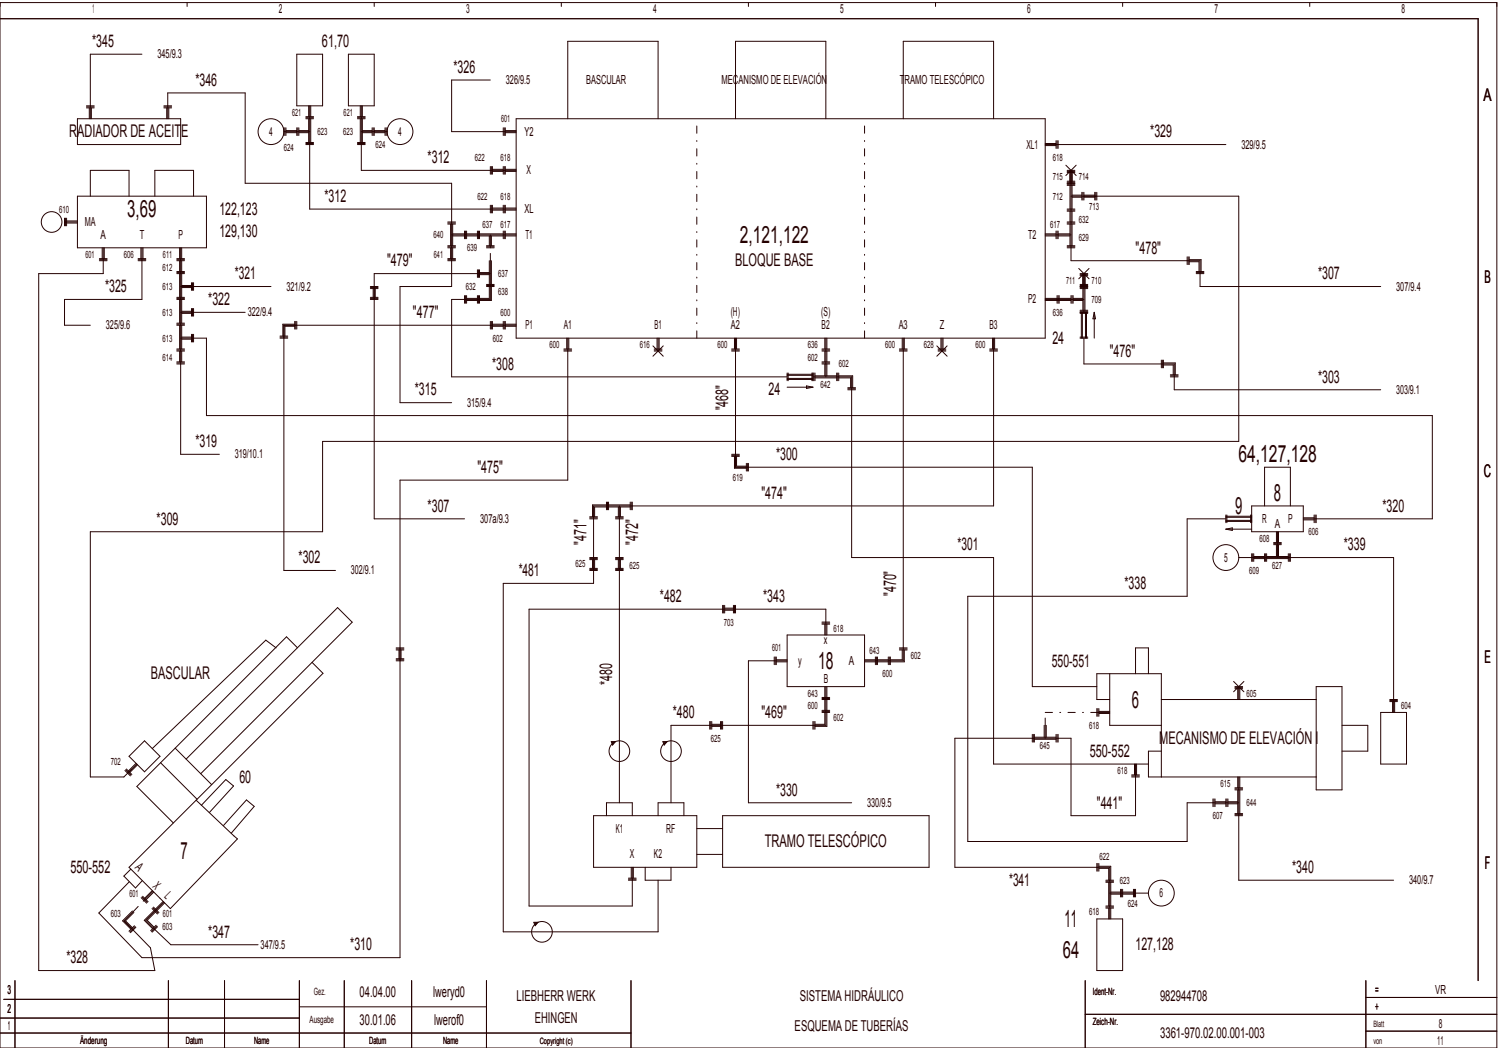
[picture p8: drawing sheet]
<svg xmlns="http://www.w3.org/2000/svg" width="582mm" height="406mm" viewBox="0 0 582 406" stroke-linecap="round" stroke-linejoin="round" font-family="sans-serif">
<g fill="none" stroke="#240000" stroke-width=".39">
<path d="M0 7.2h572.8v372.7M0 1h580v405h-580zM72.5 1v1.5M145 1v1.5M217.5 1v1.5M290 1v1.5M362.5 1v1.5M435 1v1.5M507.5 1v1.5M55 21h-20v25M115 21h10v20h-10zM135 21h10v20h-10z"/>
<path d="M190 31h-15v20h25M30 46h40v10h-40zM33.5 41.8h3M33.5 41.4h3M33.5 41h3M34.6 41.8v4.2M35.4 41.8v4.2M63.5 41.8h3M63.5 41.4h3M63.5 41h3M64.6 41.8v4.2M65 46v-10h30v35h80v40h-20v45h20"/>
<path d="M65.4 41.8v4.2M110 51h10M110 49.5v3M110.4 49.5v3M110.8 51.4h4.2M110.8 50.6h4.2M110.8 49.5v3M115 49.5v3M115.4 49.5v3M115.8 51.4h3.8M115.8 50.6h3.8M115.8 49.5v3"/>
<path d="M118.5 45.2h3M118.5 45.6h3M118.5 46h3M118.5 55.2h3M118.5 55.6h3M118.5 56h3M119.6 41v4.2M119.6 46v9.2M120 41v40h80M120.4 41v4.2M120.4 46v9.2M138.5 45.2h3"/>
<path d="M138.5 45.6h3M138.5 46h3M138.5 55.2h3M138.5 55.6h3M138.5 56h3M139.6 41v4.2M139.6 46v9.2M140 51h10M140 41v25h60M140.4 51.4h3.8M140.4 50.6h3.8M140.4 41v4.2"/>
<path d="M140.4 46v9.2M144.2 49.5v3M144.6 49.5v3M145 51.4h4.2M145 50.6h4.2M145 49.5v3M149.2 49.5v3M149.6 49.5v3M150 49.5v3M195 49.5v3M195.4 49.5v3M195.8 49.5v3"/>
<path d="M195.8 51.4h4.2M195.8 50.6h4.2M200 46h205v85h-205zM220 46v-30h35v30M285 46v-30h35v30M350 46v-30h35v30M405 55.6h4.2M405 56h70M405 56.4h4.2M409.2 54.5v3M409.6 54.5v3M410 54.5v3"/>
<path d="M30 76h50v20h-50zM35 76v-10h15v10M60 76v-10h15v10M190 64.5v3M190 79.5v3M190.4 64.5v3M190.4 79.5v3M190.8 64.5v3M190.8 79.5v3M190.8 66.4h4.2M190.8 65.6h4.2M195 64.5v3"/>
<path d="M195 79.5v3M195.4 64.5v3M195.4 79.5v3M195.8 64.5v3M195.8 79.5v3M195.8 66.4h4.2M195.8 65.6h4.2M413 64l4 4M413.5 66.4h3M413.5 66h3M413.5 71.8h3M413.5 71.4h3"/>
<path d="M413.5 71h3M413.5 66.8h3M413.5 70.2h3M413.5 70.6h3M414.6 66v5M414.6 71.8v9.2M415 76h65v95h-355v35h-90v95h13l5-5M415 66v35h50v10h70M415.4 66v5M415.4 71.8v9.2M415.4 76.4h3.8M415.4 75.6h3.8"/>
<path d="M417 64l-4 4M419.2 74.5v3M419.6 74.5v3M420 74.5v3M420 76.4h4.2M420 75.6h4.2M424.2 74.5v3M424.6 74.5v3M425 74.5v3M25 86h5M25 84.5v3M25.4 84.5v3"/>
<path d="M25.8 86.4h4.2M25.8 85.6h4.2M25.8 84.5v3M39.6 96v4.2M40 96v10h-25v270h45l-1.7-8.8-10.1-10.4M40.4 96v4.2M54.6 96v4.2M55 96v20h-30v10h10M55.4 96v4.2M69.6 96v4.2M70 96v80h15M70.4 96v4.2"/>
<path d="M173.5 86.4h3M173.5 86h3M173.5 95.2h3M173.5 95.6h3M173.5 96h3M173.5 86.8h3M174.6 86.8v8.4M174.6 96v4.2M175 91h25M175.4 91.4h4.6M175.4 90.6h4.6M175.4 86.8v8.4"/>
<path d="M175.4 96v4.2M180 89.5v3M180.4 89.5v3M180.8 91.4h4.2M180.8 90.6h4.2M180.8 89.5v3M185 89.5v3M185.4 89.5v3M185.8 91.4h9.2M185.8 90.6h9.2M185.8 89.5v3M188.5 95.2h3"/>
<path d="M188.5 95.6h3M188.5 96h3M189.6 91.4v3.8M190 91v5M190.4 91.4v3.8M190.8 81.4h4.2M190.8 80.6h4.2M195 89.5v3M195.4 89.5v3M195.8 89.5v3M195.8 91.4h4.2M195.8 90.6h4.2"/>
<path d="M195.8 81.4h4.2M195.8 80.6h4.2M405 91.4h4.2M405 91h10M405 90.6h4.2M409.2 89.5v3M409.6 89.5v3M410 91.4h4.6M410 90.6h4.6M410 89.5v3M413.5 86.4h3M413.5 86h3"/>
<path d="M413.5 81.4h3M413.5 81h3M413.5 95.2h3M413.5 95.6h3M413.5 96h3M413.5 86.8h3M413.5 81.8h3M414.6 81.8v4.2M414.6 86.8v8.4M415.4 81.8v4.2M415.4 86.8v8.4M460 99.5v3"/>
<path d="M460.4 99.5v3M460.8 99.5v3M38.5 100.2h3M38.5 100.6h3M38.5 101h3M53.5 100.2h3M53.5 100.6h3M53.5 101h3M68.5 100.2h3M68.5 100.6h3M68.5 101h3M68.5 105.2h3"/>
<path d="M68.5 105.6h3M68.5 106h3M68.5 115.2h3M68.5 115.6h3M68.5 116h3M69.6 101v4.2M69.6 106v9.2M69.6 116v9.2M70 111h35M70.4 101v4.2M70.4 106v9.2M70.4 116v9.2"/>
<path d="M70.4 110.6h3.8M70.4 111.4h3.8M74.2 109.5v3M74.2 119.5v3M74.6 109.5v3M74.6 119.5v3M75 109.5v3M75 119.5v3M143.5 111h3M143.5 111.4h3M143.5 115.2h3M143.5 115.6h3"/>
<path d="M143.5 116h3M143.5 111.8h3M144.6 111.8v3.4M145.4 111.8v3.4M173.5 100.2h3M173.5 100.6h3M173.5 101h3M180 114.5v3M180.4 114.5v3M180.8 115.6h4.2M180.8 114.5v3M180.8 116.4h4.2"/>
<path d="M185 104.5v3M185 114.5v3M185.4 104.5v3M185.4 114.5v3M185.8 105.6h3.8M185.8 104.5v3M185.8 114.5v3M185.8 106.4h3.8M188.5 110.6h3M188.5 111h3M188.5 110.2h3M189.6 111v4.6h-3.8"/>
<path d="M189.6 101v9.2M190 106h-45v95h35M190 101v15h-15v30h130M190.4 101v9.2M190.4 111v5.4h-4.6M405 115.6h10M405 116h15M405 116.4h10M409.6 114.5v3M410 114.5v3M410.4 114.5v3M415 114.5v3"/>
<path d="M415.4 114.5v3M415.8 115.6h3.8M415.8 116.4h3.8M415.8 114.5v3M418 104l4 4M418.5 106h3M418.5 110.6h3M418.5 111h3M418.5 111.4h3M418.5 106.4h3M418.5 110.2h3M418.5 111.8h3"/>
<path d="M418.5 106.8h3M419.6 106v5M419.6 111.8v8.4M420 106v15M420.4 106v5M420.4 111.8v8.4M422 104l-4 4M460.8 100.6h4.6v4.6M460.8 101.4h3.8v3.8M463.5 105.2h3M463.5 105.6h3M463.5 106h3"/>
<path d="M68.5 125.2h3M68.5 125.6h3M68.5 126h3M68.5 135.2h3M68.5 135.6h3M68.5 136h3M69.6 126v9.2M69.6 136v4.2M70 131h10v30h475v40h-50M70 121h25M70.4 126v9.2M70.4 136v4.2"/>
<path d="M70.4 120.6h3.8M70.4 121.4h3.8M70.4 130.6h3.8M70.4 131.4h3.8M74.2 129.5v3M74.6 129.5v3M75 129.5v3M108.5 130.6h3M108.5 131h3M108.5 130.2h3M114.2 125.6h-4.6v4.6M114.2 126.4h-3.8v3.8"/>
<path d="M114.2 124.5v3M114.6 124.5v3M115 124.5v3M190 124.5v3M190.4 124.5v3M190.8 125.6h4.2M190.8 126.4h4.2M190.8 124.5v3M195 124.5v3M195.4 124.5v3M195.8 125.6h4.2M195.8 126.4h4.2"/>
<path d="M195.8 124.5v3M200 126h-90v95h20M218.5 135.2h3M218.5 135.6h3M218.5 136h3M219.6 131v4.2M220 131v55h-65v185h-100l-16.7-17.3 11.7-12M220.4 131v4.2M253 134l4 4M253.5 135.2h3M253.5 135.6h3M253.5 136h3"/>
<path d="M254.6 131v4.2M255 131v5M255.4 131v4.2M257 134l-4 4M283.5 135.2h3M283.5 135.6h3M283.5 136h3M284.6 131v4.2M285 131v50h115v85h25M285.4 131v4.2M318.5 135.2h3M318.5 135.6h3"/>
<path d="M318.5 136h3M319.6 131v4.2M319.6 136v4.2M320 131v15M320.4 131v4.2M320.4 136v4.2M348.5 135.2h3M348.5 135.6h3M348.5 136h3M349.6 131v4.2M350 131v125h-15M350.4 131v4.2"/>
<path d="M363 134l4 4M363.5 135.2h3M363.5 135.6h3M363.5 136h3M364.6 131v4.2M365 131v5M365.4 131v4.2M367 134l-4 4M383.5 135.2h3M383.5 135.6h3M383.5 136h3M384.6 131v4.2"/>
<path d="M385 131v65h-155v30h-35v135h60v-20M385.4 131v4.2M418.5 120.6h3M418.5 121h3M418.5 121.4h3M418.5 130.6h3M418.5 131h3M418.5 120.2h3M419 121v10M419.4 121v10M420 131v10h35v10h80M420.6 121v10"/>
<path d="M421 121v10M424 121l.5 2.5h-1zM424 121v10M450 139.5v3M450.4 139.5v3M450.8 139.5v3M68.5 140.2h3M68.5 140.6h3M68.5 141h3M305 144.5v3M305 150h10M305 147h10"/>
<path d="M305 146.6h10M305 145.4h10M305 145h10M305.4 144.5v3M312.5 149.5l2.5 .5-2.5 .5zM314.6 144.5v3M315 146h15v70h55v80h60M315 144.5v3M315.4 144.5v3M315.8 144.5v3M315.8 145.6h8.4M315.8 146.4h8.4"/>
<path d="M318.5 140.2h3M318.5 140.6h3M318.5 141h3M319.6 141v4.6M320.4 141v4.6M324.2 144.5v3M324.6 144.5v3M325 144.5v3M325 145.6h5.4v4.6M325 146.4h4.6v3.8M328.5 150.2h3M328.5 150.6h3"/>
<path d="M328.5 151h3M450.8 140.6h4.6v4.6M450.8 141.4h3.8v3.8M453.5 145.6h3M453.5 146h3M453.5 145.2h3M283.5 176h3M283.5 176.4h3M283.5 176.8h3M284.6 176.8v4.6h4.6M285.4 176.8v3.8h3.8M289.2 179.5v3"/>
<path d="M289.6 179.5v3M290 179.5v3M235 196.4h-4.6v3.8M235 195.6h-5.4v4.6M235 194.5v3M235.4 194.5v3M235.8 194.5v3M235.8 196.4h8.4M235.8 195.6h8.4M239.6 196.4v3.8M240 196v115M240.4 196.4v3.8"/>
<path d="M244.2 194.5v3M244.6 194.5v3M245 194.5v3M475 199.5v3M475 200h10M475.4 199.5v3M484.6 199.5v3M485 196h20v10h-20zM490 196v-15h10v15M509.2 199.5v3M509.6 199.5v3M510 199.5v3"/>
<path d="M228.5 200.6h3M228.5 201h3M228.5 216.4h3M228.5 216h3M228.5 216.8h3M228.5 200.2h3M229.6 216.8v3.4M230.4 216.8v3.4M238.5 200.6h3M238.5 201h3M238.5 216.4h3M238.5 216h3"/>
<path d="M238.5 216.8h3M238.5 200.2h3M239.6 216.8v3.4M240.4 216.8v3.4M475 201h-15v30h-85v95h85v-15h20M475 205l2.5-.5v1zM475 205h10M475 202h10M475 201.6h10M475 200.4h10M480 216h60v60M485 214.5v3"/>
<path d="M485.4 214.5v3M485.8 216.4h4.2M485.8 215.6h4.2M485.8 214.5v3M490 214.5v3M490.4 214.5v3M490.8 216.4h8.4M490.8 215.6h8.4M490.8 214.5v3M493.5 210.2h3M493.5 210.6h3M493.5 211h3"/>
<path d="M494.6 206v4.2M494.6 211v4.6M495 206v10M495.4 206v4.2M495.4 211v4.6M499.2 214.5v3M499.6 214.5v3M500 214.5v3M505 200.6h4.2M505 201.4h4.2M228.5 220.2h3M228.5 220.6h3"/>
<path d="M228.5 221h3M238.5 220.2h3M238.5 220.6h3M238.5 221h3M280 234.5v3M280.4 234.5v3M280.8 235.6h3.4M280.8 236.4h3.4M280.8 234.5v3M284.2 234.5v3M284.6 234.5v3M285 234.5v3"/>
<path d="M107 251l-4-3-44 42M115.3 250.9l-4.3-4.2-58 58 14.2 14.1 58-58-4.3-4.2M153.5 256h3M153.5 255.6h3M153.5 255.2h3M153.5 251.8h3M153.5 251.4h3M153.5 251h3M154.6 251.8v3.4M155.4 251.8v3.4M300 254.5v3M300.4 254.5v3"/>
<path d="M300.8 255.6h4.2M300.8 256.4h4.2M300.8 254.5v3M305 246h30v20h-30zM305 256h-15v55h40M318.5 241.8h3M318.5 241.4h3M318.5 241h3M319.6 241.8v4.2M320 246v-10h-115v115h40v-15M320.4 241.8v4.2M335 255.6h4.2"/>
<path d="M335 256.4h4.2M339.2 254.5v3M339.6 254.5v3M340 255.6h4.2M340 256.4h4.2M340 254.5v3M344.2 254.5v3M344.6 254.5v3M345 254.5v3M348.5 251.8h3M348.5 251.4h3M348.5 251h3"/>
<path d="M349.6 251.8v3.8h-4.6M350.4 251.8v4.6h-5.4M275 279.5v3M275.4 279.5v3M275.8 279.5v3M279.2 279.5v3M279.6 279.5v3M280 279.5v3M315 279.5v3M315.4 279.5v3M315.8 279.5v3M318.5 271h3"/>
<path d="M318.5 276h3M318.5 275.2h3M318.5 275.6h3M318.5 270.2h3M318.5 270.6h3M319.6 266v4.2M319.6 271v4.2M319.6 276v4.6h-3.8M320 266v15h-60v30M320.4 266v4.2M320.4 271v4.2M320.4 276v5.4h-4.6"/>
<path d="M425 276h5M425 274.5v3M425.4 274.5v3M425.8 274.5v3M425.8 275.6h4.2M425.8 276.4h4.2M430 271h-5v-10h25v40M430 261v20h20M440 261v-10h5v10M450 271h60M478 264l4 4M478.5 266.8h3"/>
<path d="M478.5 266.4h3M478.5 266h3M479.6 266.8v4.2M480 266v5M480.4 266.8v4.2M482 264l-4 4M510 266h10v40h-10zM535 276h10v20h-10zM538.5 271h3M538.5 271.8h3M538.5 271.4h3M539.6 271.8v4.2"/>
<path d="M540.4 271.8v4.2M48.4 298.5l2.1 2.1M48.7 298.2l2.1 2.1M49 297.9l2.1 2.1M50 293l6-6 6 6-6 6zM52.7 295.7l-3 3M53.3 296.3l-3 3M62.2 295.5l14.2 14.1M67.9 289.8l14.1 14.2M72.1 294.1l58.7-58.7 5.7 5.6-58.7 58.7M236.8 287.3h1.7l-1.2 1.3zM237.3 287.5h.8l-.7 .7z"/>
<path d="M256.8 287.3h1.7l-1.1 1.3zM257.2 287.5h.8l-.6 .7zM275.8 280.6h3.4M275.8 281.4h3.4M400 284.5v3M400.4 284.5v3M400.8 284.5v3M400.8 285.6h8.4M400.8 286.4h8.4M404.6 281v4.6M405 281v5M405.4 281v4.6"/>
<path d="M409.2 284.5v3M409.6 284.5v3M410 284.5v3M439.6 296v4.2M440 296v20h-25v-30h-45v50h60v20M440.4 296v4.2M450 291h-5v10h65M520 281h10v10h-10M76 310l16 15-26 27-16-16 17-17M78 312l9.5-10 3 2.5-9.4 10.3M86.6 319.8l8.9-9.9 3 2.5-8.9 10.4M230 316h40v20h-40z"/>
<path d="M235 316v-5h10v5M255 316v-5h10v5M280 316h80v20h-80zM438.5 301h3M438.5 300.2h3M438.5 300.6h3M470 309.5v3M470.4 309.5v3M470.8 311.4h4.2M470.8 310.6h4.2M470.8 309.5v3M475 309.5v3"/>
<path d="M475.4 309.5v3M475.8 311.4h3.8M475.8 310.6h3.8M475.8 309.5v3M478.5 305.2h3M478.5 305.6h3M478.5 306h3M478.5 315.2h3M478.5 315.6h3M478.5 316h3M479.6 301v4.2M479.6 306v9.2"/>
<path d="M480 301v40h60M480.4 301v4.2M480.4 306v9.2M50.7 336.7l-2.7 2.7 4.5 4.6 2.6-2.8M244.6 336v4.2M245.4 336v4.2M250 336v5h10v-5M270 331h10M270 321h10M425 334.5v3M425.4 334.5v3M425.8 336.4h3.8v4.6"/>
<path d="M425.8 335.6h4.6v5.4M425.8 334.5v3M51.3 352.9l-3.8 3.8 3.3 3.3M51.6 353.2l-3.5 3.5 3.5 3.6M51.9 353.5l-3.3 3.2 2.7 2.7M52.1 358.6l-2.1 2.2M52.4 358.9l-2.1 2.1M52.7 359.2l-2.2 2.1M54.7 347.8l2.1 2.1M55 347.5l2.1 2.1M55.3 347.2l2.1 2.1M58.9 352l2.1 2.1"/>
<path d="M59 345l-3 3M59.2 351.7l2.1 2.1M59.3 345.3l-3.5 3.5M59.5 351.4l2.1 2.1M59.6 345.6l-3 3M59.7 352.7l-3.8 3.8 3.3 3.3M60.3 353.3l-3.3 3.2 2.7 2.7M60.5 358.4l-2.1 2.2M60.8 358.7l-2.1 2.1M61.1 359l-2.2 2.1M63.2 349.2l-3 3M63.5 349.5l-7 7 9.7 9.5h33.8"/>
<path d="M63.8 349.8l-3 3M206.9 357.3h1.6l-1.1 1.3zM207.2 357.5h.8l-.6 .7zM243.5 341h3M243.5 340.2h3M243.5 340.6h3M425 356h10v20h-10zM428.5 351.8h3M428.5 351.4h3M428.5 351h3M428.5 341.8h3M428.5 341.4h3"/>
<path d="M428.5 341h3M429.6 341.8v9.2M429.6 351.8v4.2M430 346h15M430.4 341.8v9.2M430.4 351.8v4.2M430.4 346.4h3.8M430.4 345.6h3.8M434.2 344.5v3M434.6 344.5v3M435 344.5v3M435 346.4h4.2"/>
<path d="M435 345.6h4.2M439.2 344.5v3M439.6 344.5v3M440 344.5v3M5.8 379.9v26.1M65.2 379.9v26.1M87 379.9v26.1M116 379.9v26.1M133.4 379.9v26.1M159.5 379.9v26.1M188.5 379.9v26.1M244.5 379.9v26.1"/>
<path d="M420.5 379.9v26.1M529.2 379.9v26.1M0 394.4h116M1.4 387.1h114.6M116 390h72.5M420.5 392.9h159.5M529.2 399.5h50.8M529.2 386.4h50.8M0 400.2h244.5"/>
<circle cx="105" cy="51" r="5"/>
<circle cx="155" cy="51" r="5"/>
<circle cx="20" cy="86" r="4"/>
<circle cx="475" cy="216" r="5"/>
<circle cx="240" cy="291" r="4"/>
<circle cx="260" cy="291" r="4"/>
<circle cx="450" cy="346" r="5"/>
<circle cx="210" cy="361" r="4"/>
</g>
<path d="M190 101v-5M270 131v-85M335 131v-85M405 276h20M405 281v-5M51.6 353.2l4.1-4.3" fill="none" stroke="#240000" stroke-width=".39" stroke-dasharray="2.8 2.8 .4 2.8"/>
<g font-size="9.2" fill="#240000">
<text x="49.3" y="84.1">3,69</text>
<text x="286.7" y="94.1">2,121,122</text>
<text x="479.9" y="179.1">64,127,128</text>
<text x="493.6" y="194.1">8</text>
<text x="478.6" y="199.1">9</text>
<text x="317.1" y="259.1">18</text>
<text x="438.5" y="274.1">6</text>
<text x="70" y="332.7">7</text>
<text x="412.5" y="359.1">11</text>
<text x="411.8" y="371">64</text>
</g>
<g font-size="6.8" fill="#240000">
<text x="35.7" y="18.2">*345</text>
<text x="124.7" y="18.2">61,70</text>
<text x="175.7" y="28.2">*326</text>
<text x="75.7" y="33.2">*346</text>
<text x="574.9" y="39.2">A</text>
<text x="26.8" y="53.2">RADIADOR DE ACEITE</text>
<text x="445.7" y="53.2">*329</text>
<text x="165.7" y="63.2">*312</text>
<text x="85" y="83.2">122,123</text>
<text x="125.7" y="78.2">*312</text>
<text x="85" y="91.7">129,130</text>
<text x="440" y="98.2">&quot;478&quot;</text>
<text x="150" y="103.2">&quot;479&quot;</text>
<text x="284.8" y="103.2">BLOQUE BASE</text>
<text x="40.7" y="113.2">*325</text>
<text x="91" y="108.2">*321</text>
<text x="510.7" y="108.2">*307</text>
<text x="575.2" y="109.5">B</text>
<text x="80.7" y="118.2">*322</text>
<text x="160" y="123.2">&quot;477&quot;</text>
<text x="407.8" y="133.2">24</text>
<text x="190.7" y="143.2">*308</text>
<text x="430" y="138.2">&quot;476&quot;</text>
<text x="510.7" y="148.2">*303</text>
<text x="160.7" y="153.2">*315</text>
<text x="297.8" y="153.2">24</text>
<text x="282.2" y="159" transform="rotate(-90 282.2 159)">&quot;468&quot;</text>
<text x="75.7" y="173.2">*319</text>
<text x="300.7" y="178.2">*300</text>
<text x="185" y="183.2">&quot;475&quot;</text>
<text x="575" y="184.9">C</text>
<text x="295" y="193.2">&quot;474&quot;</text>
<text x="60.7" y="203.2">*309</text>
<text x="165.7" y="198.2">*307</text>
<text x="535.7" y="198.2">*320</text>
<text x="227.2" y="211" transform="rotate(-90 227.2 211)">&quot;471&quot;</text>
<text x="247.2" y="211" transform="rotate(-90 247.2 211)">&quot;472&quot;</text>
<text x="371" y="213.2">*301</text>
<text x="520.7" y="213.2">*339</text>
<text x="115.7" y="218.2">*302</text>
<text x="201" y="223.2">*481</text>
<text x="255.7" y="233.2">*482</text>
<text x="295.7" y="233.2">*343</text>
<text x="347.2" y="231" transform="rotate(-90 347.2 231)">&quot;470&quot;</text>
<text x="435.7" y="228.2">*338</text>
<text x="575.2" y="256.7">E</text>
<text x="58.5" y="263.2">BASCULAR</text>
<text x="407.5" y="258.2">550­551</text>
<text x="237.2" y="265.3" transform="rotate(-90 237.2 265.3)">*480</text>
<text x="260.7" y="278.2">*480</text>
<text x="295" y="278.2">&quot;469&quot;</text>
<text x="422.3" y="293.2">550­552</text>
<text x="449.2" y="288.2">MECANISMO DE ELEVACIÓN I</text>
<text x="92.8" y="303.2">60</text>
<text x="300.7" y="308.2">*330</text>
<text x="425" y="313.2">&quot;441&quot;</text>
<text x="296.3" y="328.2">TRAMO TELESCÓPICO</text>
<text x="27.3" y="338.2">550­552</text>
<text x="500.7" y="338.2">*340</text>
<text x="575.3" y="336.5">F</text>
<text x="391" y="343.2">*341</text>
<text x="80.7" y="363.2">*347</text>
<text x="135.7" y="368.2">*310</text>
<text x="440" y="368.2">127,128</text>
<text x="25.7" y="373.2">*328</text>
</g>
<g font-size="5.8" fill="#240000">
<text x="139.4" y="386.2">04.04.00</text>
<text x="167.9" y="386.2">lweryd0</text>
<text x="200.1" y="387.6">LIEBHERR WERK</text>
<text x="309.9" y="387.9">SISTEMA HIDRÁULICO</text>
<text x="449.5" y="387.6">982944708</text>
<text x="139.4" y="397">30.01.06</text>
<text x="168.2" y="397">lwerof0</text>
<text x="207.3" y="396.3">EHINGEN</text>
<text x="307.9" y="399.5">ESQUEMA DE TUBERÍAS</text>
<text x="449.5" y="402.1">3361­970.02.00.001­003</text>
</g>
<g font-size="4.8" fill="#240000">
<text x="35.9" y="5.1">1</text>
<text x="108" y="5.1">2</text>
<text x="180.6" y="5.1">3</text>
<text x="253" y="5.1">4</text>
<text x="325.6" y="5.1">5</text>
<text x="398" y="5.1">6</text>
<text x="470.6" y="5.1">7</text>
<text x="543.1" y="5.1">8</text>
<text x="61" y="22.6">345/9.3</text>
<text x="196" y="32.6">326/9.5</text>
<text x="227.2" y="32.6">BASCULAR</text>
<text x="279.6" y="32.6">MECANISMO DE ELEVACIÓN</text>
<text x="348.7" y="32.6">TRAMO TELESCÓPICO</text>
<text x="104.3" y="52.6">4</text>
<text x="154.3" y="52.6">4</text>
<text x="203.3" y="52.6">Y2</text>
<text x="397.7" y="57.6">XL1</text>
<text x="481" y="57.6">329/9.5</text>
<text x="204" y="67.6">X</text>
<text x="203.3" y="82.6">XL</text>
<text x="32.9" y="87.6">MA</text>
<text x="39" y="92.6">A</text>
<text x="54.1" y="92.6">T</text>
<text x="69.2" y="92.6">P</text>
<text x="203.6" y="92.6">T1</text>
<text x="398.4" y="92.6">T2</text>
<text x="111" y="112.6">321/9.2</text>
<text x="541" y="112.6">307/9.4</text>
<text x="398.4" y="117.6">P2</text>
<text x="96" y="122.6">322/9.4</text>
<text x="283.2" y="122.6">(H)</text>
<text x="318.2" y="122.6">(S)</text>
<text x="41" y="127.6">325/9.6</text>
<text x="203.6" y="127.6">P1</text>
<text x="218.4" y="127.6">A1</text>
<text x="253.6" y="127.6">B1</text>
<text x="283.2" y="127.6">A2</text>
<text x="318.4" y="127.6">B2</text>
<text x="348.2" y="127.6">A3</text>
<text x="364.1" y="127.6">Z</text>
<text x="383.4" y="127.6">B3</text>
<text x="541" y="152.6">303/9.1</text>
<text x="181" y="157.6">315/9.4</text>
<text x="91" y="177.6">319/10.1</text>
<text x="186" y="202.6">307a/9.3</text>
<text x="489.1" y="202.6">R</text>
<text x="499.2" y="202.6">P</text>
<text x="494" y="204.6">A</text>
<text x="474.3" y="217.6">5</text>
<text x="136" y="222.6">302/9.1</text>
<text x="319.2" y="249.6">x</text>
<text x="309.3" y="257.6">y</text>
<text x="329" y="257.6">A</text>
<text x="319.2" y="264.6">B</text>
<text x="336" y="312.6">330/9.5</text>
<text x="238.6" y="322.6">K1</text>
<text x="258.2" y="322.6">RF</text>
<text x="244" y="332.6">X</text>
<text x="253.4" y="332.6">K2</text>
<text x="52.2" y="336.4" transform="rotate(45 52.2 336.4)">A</text>
<text x="58.9" y="343.8" transform="rotate(45 58.9 343.8)">X L</text>
<text x="449.3" y="347.6">6</text>
<text x="546" y="342.6">340/9.7</text>
<text x="101" y="367.6">347/9.5</text>
<text x="2.9" y="385.1">3</text>
<text x="532.9" y="385.1">=</text>
<text x="556.1" y="385.1">VR</text>
<text x="2.9" y="392.4">2</text>
<text x="532.8" y="391.7">+</text>
<text x="3.2" y="398.9">1</text>
<text x="557.5" y="398.2">8</text>
<text x="556.9" y="404.7">11</text>
</g>
<g font-size="3.9" fill="#240000">
<text x="113.2" y="44.8">621</text>
<text x="133.2" y="44.8">621</text>
<text x="194.2" y="47.3">601</text>
<text x="123" y="52.3">623</text>
<text x="133" y="52.3">623</text>
<text x="110" y="58.3">624</text>
<text x="145.5" y="57.3">624</text>
<text x="184" y="62.3">622</text>
<text x="194" y="62.3">618</text>
<text x="408" y="62.3">618</text>
<text x="408" y="69.8">715</text>
<text x="418" y="69.8">714</text>
<text x="185" y="77.3">622</text>
<text x="194" y="77.3">618</text>
<text x="408" y="77.3">712</text>
<text x="23" y="82.3">610</text>
<text x="422" y="81.3">713</text>
<text x="187" y="88.3">637</text>
<text x="194" y="88.3">617</text>
<text x="407" y="88.3">617</text>
<text x="418" y="86.3">632</text>
<text x="168" y="92.3">640</text>
<text x="418" y="93.3">629</text>
<text x="33.2" y="99.8">601</text>
<text x="48" y="99.8">606</text>
<text x="63.2" y="99.8">611</text>
<text x="168.2" y="99.8">641</text>
<text x="181" y="97.3">639</text>
<text x="63" y="104.8">612</text>
<text x="193" y="107.3">637</text>
<text x="63" y="112.3">613</text>
<text x="180.5" y="112.3">632</text>
<text x="413.2" y="109.8">711</text>
<text x="423" y="109.8">710</text>
<text x="193" y="114.3">638</text>
<text x="423" y="117.3">709</text>
<text x="63" y="122.3">613</text>
<text x="194" y="122.3">600</text>
<text x="408" y="122.3">636</text>
<text x="63" y="132.3">613</text>
<text x="191" y="132.3">602</text>
<text x="213" y="134.8">600</text>
<text x="248" y="134.8">616</text>
<text x="278" y="134.8">600</text>
<text x="313" y="134.8">636</text>
<text x="343" y="134.8">600</text>
<text x="358" y="134.8">628</text>
<text x="378" y="134.8">600</text>
<text x="63" y="139.8">614</text>
<text x="313" y="139.8">602</text>
<text x="325" y="142.3">602</text>
<text x="318" y="150.3">642</text>
<text x="284" y="186.3">619</text>
<text x="488" y="209.8">608</text>
<text x="507" y="207.3">606</text>
<text x="223" y="219.8">625</text>
<text x="244" y="220.3">625</text>
<text x="493" y="220.3">627</text>
<text x="484" y="222.3">609</text>
<text x="280.5" y="242.3">703</text>
<text x="323" y="244.8">618</text>
<text x="299.2" y="252.3">601</text>
<text x="337" y="253.3">643</text>
<text x="353" y="255.3">602</text>
<text x="342" y="262.3">600</text>
<text x="313" y="269.8">643</text>
<text x="483" y="269.8">605</text>
<text x="313" y="274.8">600</text>
<text x="543" y="274.8">604</text>
<text x="323" y="279.3">602</text>
<text x="275.5" y="287.3">625</text>
<text x="422" y="282.3">618</text>
<text x="403" y="290.3">645</text>
<text x="43" y="296.3">702</text>
<text x="433" y="299.8">618</text>
<text x="473" y="304.8">615</text>
<text x="470" y="317.3">607</text>
<text x="483" y="312.3">644</text>
<text x="426" y="333.3">622</text>
<text x="50.2" y="347.3">601</text>
<text x="434" y="342.3">623</text>
<text x="437" y="351.3">624</text>
<text x="43" y="355.3">603</text>
<text x="63.2" y="355.3">601</text>
<text x="422" y="354.3">618</text>
<text x="63" y="360.3">603</text>
<text x="121.6" y="385.5">Gez.</text>
<text x="423.4" y="385.5">Ident­Nr.</text>
<text x="119.9" y="396.4">Ausgabe</text>
<text x="423.4" y="397.1">Zeich­Nr.</text>
<text x="31" y="404.4">Änderung</text>
<text x="72" y="404.4">Datum</text>
<text x="98.4" y="404.4">Name</text>
<text x="143" y="404.4">Datum</text>
<text x="171.7" y="404.4">Name</text>
</g>
<g font-size="3.4" fill="#240000">
<text x="532.1" y="397.7">Blatt</text>
<text x="209.2" y="404.3">Copyright (c)</text>
<text x="532.1" y="404.3">von</text>
</g>
</svg>
